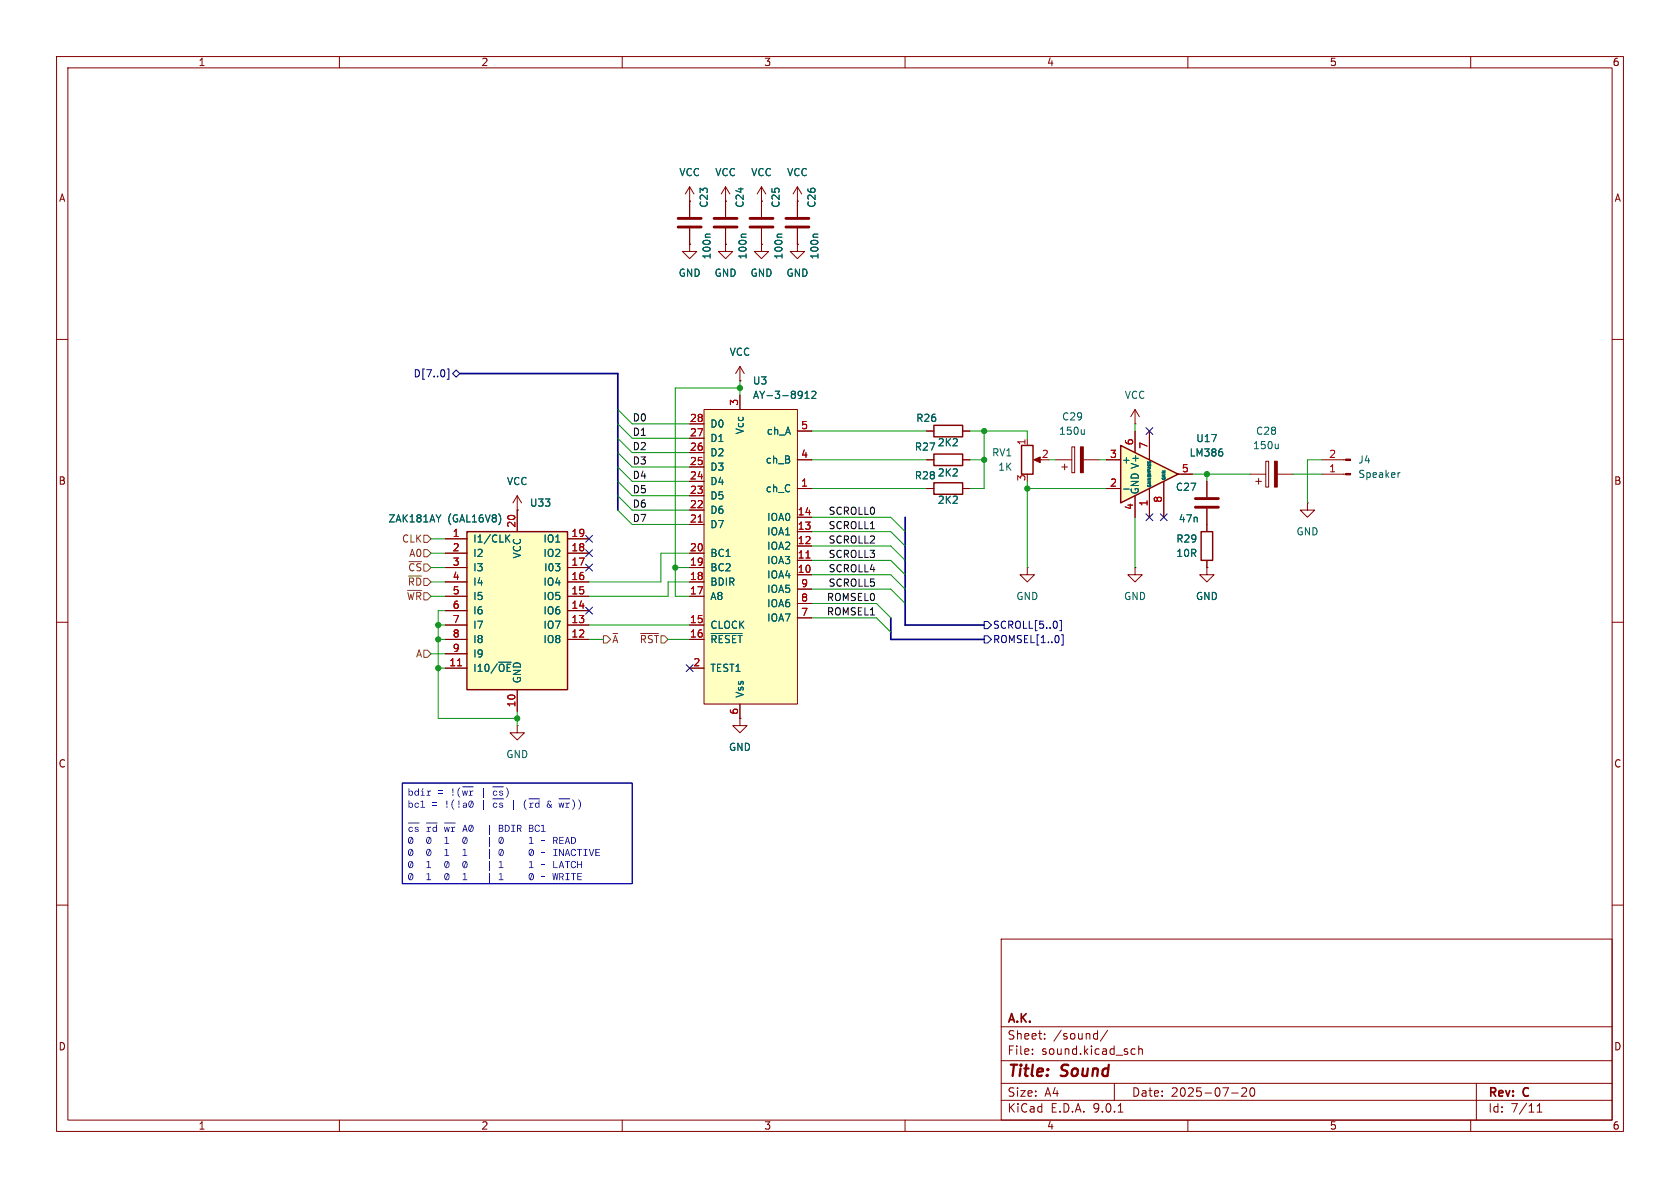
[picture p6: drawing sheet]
<svg xmlns="http://www.w3.org/2000/svg" width="297mm" height="210mm" viewBox="0 0 297 210" stroke-linecap="round" stroke-linejoin="round" font-family="sans-serif">
<g fill="none" stroke="#840000" stroke-width=".18">
<path d="M10 10h277v190h-277zM12 12h273v186h-273zM60 10v2M110 10v2M160 10v2M210 10v2M260 10v2M10 60h2M163.8 76.2h1.3M170.2 76.2h1.2M285 60h2M163.8 81.3h1.3"/>
<path d="M163.8 86.4h1.3M170.2 81.3h1.2M170.2 86.4h1.2M213.4 92.7v1.3M213.4 99.1v1.2M10 110h2M181.6 100.3v1.3h1.3l-1.3 1.3-1.3-1.3h1.3M181.6 100.3h.1M285 110h2M130.8 127v1.3h1.3l-1.3 1.2-1.3-1.2h1.3M130.8 127h.1M10 160h2"/>
<path d="M177 166h108v32h-108zM285 160h2M60 198v2M110 198v2M160 198v2M177 194.5h108M177 191.5h108M177 187.5h108M177 181.5h108M182.5 186.3v.1M182.5 185.5v.1M184.7 183.6v.1"/>
<path d="M184.7 182.8v.1M193.6 182.7l.4 .1M194 182.2v1.5M194 183.6l-.4 .1M195.8 182.1l-1.3 2M197 191.5v3M197.7 196.6h.8M200.1 186.3h.6M200.1 185.5h.6M201.3 185.5l.2-.1 .4 .1 .1 .9M201.3 184.9v1.5M210 198v2"/>
<path d="M217.7 193.2h1.2M219.5 192.4l.6-.1 .2 .1 .1 .3-.9 1.1h.9M221.1 192.4l.2-.1a.81 .81 0 0 1 .6 .6 .81 .81 0 0 1-.3 .8l-.1 .1a.81 .81 0 0 1-.4-1.4zM260 198v2M261 191.5v6.5M271.7 196.6h.9M271.7 195.5l.5-.4v1.5"/>
</g>
<path d="M165.1 75.2h5.1v2h-5.1zM165.1 80.3h5.1v2h-5.1zM165.1 85.3h5.1v2.1h-5.1zM212.3 94h2.1v5.1h-2.1z" fill="none" stroke="#840000" stroke-width=".25"/>
<path d="M198.1 78.7l10.2 5.1-10.2 5.1z" fill="#ffffc2"/>
<path d="M198.1 78.7l10.2 5.1-10.2 5.1z" fill="none" stroke="#840000" stroke-width=".25"/>
<g fill="none" stroke="#840000" stroke-width=".18">
<path d="M141 35.6v2.8M141 40.4v2.8M200.7 76.2v3.8M203.2 76.2v5.1M195.6 81.3h2.5M195.6 86.4h2.5M200.7 87.6v3.8M203.2 86.4v5M205.7 85.1v6.3M208.3 83.8h2.5M213.4 85.1v2.8M213.4 89.9v2.8"/>
<path d="M233.7 81.3h4.2M233.7 83.8h4.2M200.7 100.3v1.3h1.2l-1.2 1.3-1.3-1.3h1.3M200.7 100.3h.1M213.4 100.3v1.3h1.2l-1.2 1.3-1.3-1.3h1.3M213.4 100.3h.1"/>
</g>
<path d="M144.6 41.4h-.7l-.1 .2M216.1 80v.5M198.6 86.5h1M247.5 83.6l-.3 .1" fill="none" stroke="#006464" stroke-width=".18"/>
<path d="M138.9 38.6h4.1M138.9 40.1h4.1M211.3 88.1h4.1M211.3 89.7h4.1" fill="none" stroke="#840000" stroke-width=".51"/>
<g fill="#840000" stroke="#840000" stroke-width=".18">
<path d="M237.9 83.7h.9v.2h-.9z"/>
<path d="M237.9 81.2h.9v.2h-.9z"/>
</g>
<path d="M124.5 72.4h16.5v52.1h-16.5z" fill="#ffffc2"/>
<g fill="none" stroke="#840000" stroke-width=".18">
<path d="M121.9 35.6v2.8M128.3 35.6h.1M128.3 33v5.4M128.3 33l-.8 1.3M128.3 33l.7 1.3M141 35.6h.1M141 33l-.8 1.3M141 33l.7 1.3M141 33v2.6M121.9 40.4v2.8M128.3 43.2v1.3h1.2l-1.2 1.2-1.3-1.2h1.3M128.3 43.2h.1"/>
<path d="M128.3 40.4v2.8M121.9 74.9h2.6M121.9 77.5h2.6M124.5 72.4h16.5v52.1h-16.5zM130.8 69.9v2.5M141 76.2h2.5M181.6 77.5v1.2M189.5 79h.5v4.6h-.5zM200.7 74.9h.1M200.7 72.4l-.8 1.3M200.7 72.4l.7 1.3M200.7 72.4v2.5"/>
<path d="M91.4 90.2h.1M91.4 87.6l-.7 1.3M91.4 87.6l.8 1.3M91.4 87.6v2.6M121.9 80h2.6M121.9 82.6h2.6M121.9 85.1h2.6M121.9 87.6h2.6M121.9 90.2h2.6M121.9 92.7h2.6M121.9 97.8h2.6M141 81.3h2.5"/>
<path d="M141 86.4h2.5M141 91.4h2.5M141 94h2.5M141 96.5h2.5M141 99.1h2.5M183.1 81.3h1M186.7 81.3h2.8M187.7 82.6h1M188.2 82v1.1M191.5 81.3h2.8M221 83.8h2.8M222 85.1h1"/>
<path d="M222.5 84.6v1M223.8 81.5h.5v4.6h-.5zM225.8 83.8h2.8M231.1 88.9v1.3h1.3l-1.3 1.2-1.2-1.2h1.2M231.1 88.9h.1M121.9 100.3h2.6M121.9 102.9h2.6M121.9 105.4h2.6M121.9 110.5h2.6M121.9 113h2.6M121.9 118.1h2.6M141 101.6h2.5"/>
<path d="M141 104.1h2.5M141 106.7h2.5M141 109.2h2.5M130.8 124.5v2.5"/>
</g>
<path d="M123.4 92.3h.8M142.5 98.6h.7" fill="none" stroke="#a90000" stroke-width=".18"/>
<path d="M125.5 41.4h-.6l-.2 .2M131.9 41.4h-.7l-.1 .2M142.3 70.4h.7M142.3 69.5l.4-.3v1.2M143.5 69.3l.5-.1 .2 .3-.7 .9h.7M191.7 75.9v.9M191.7 76.7l-.2 .1M226 78.5v.8M226 79.2l-.2 .1M125.7 112h5.5" fill="none" stroke="#006464" stroke-width=".18"/>
<path d="M180.6 78.7h2v5.1h-2z" fill="none" stroke="#840000" stroke-width=".25"/>
<g fill="#840000" stroke="#840000" stroke-width=".18">
<path d="M182.8 81.3l1.1-.5v1z"/>
<path d="M225.3 81.5h.5v4.6h-.5z"/>
<path d="M191 79h.5v4.6h-.5z"/>
</g>
<path d="M119.9 38.6h4.1M126.2 38.6h4.1M119.9 40.1h4.1M126.2 40.1h4.1" fill="none" stroke="#840000" stroke-width=".51"/>
<path d="M82.5 94h17.8v27.9h-17.8z" fill="#ffffc2"/>
<path d="M82.5 94h17.8v27.9h-17.8z" fill="none" stroke="#840000" stroke-width=".25"/>
<g fill="none" stroke="#840000" stroke-width=".18">
<path d="M121.9 35.6h.1M121.9 33l-.7 1.3M121.9 33l.8 1.3M121.9 33v2.6M134.6 35.6h.1M134.6 33v5.4M134.6 33l-.7 1.3M134.6 33l.8 1.3M121.9 43.2v1.3h1.3l-1.3 1.2-1.3-1.2h1.3M121.9 43.2h.1M134.6 43.2v1.3h1.3l-1.3 1.2-1.3-1.2h1.3M134.6 43.2h.1"/>
<path d="M134.6 40.4v2.8M141 43.2v1.3h1.2l-1.2 1.2-1.3-1.2h1.3M141 43.2h.1M130.8 67.3h.1M130.8 64.8l-.8 1.2M130.8 64.8l.8 1.2M130.8 64.8v2.5M78.7 95.3h3.8M78.7 97.8h3.8M91.4 90.2v3.8M100.3 95.3h3.8M100.3 97.8h3.8"/>
<path d="M78.7 100.3h3.8M78.7 102.9h3.8M78.7 105.4h3.8M78.7 108h3.8M78.7 110.5h3.8M78.7 113h3.8M78.7 115.6h3.8M78.7 118.1h3.8M100.3 100.3h3.8M100.3 102.9h3.8M100.3 105.4h3.8M100.3 108h3.8"/>
<path d="M100.3 110.5h3.8M100.3 113h3.8M91.4 128.3v1.2h1.3l-1.3 1.3-1.2-1.3h1.2M91.4 128.3h.1M91.4 121.9v3.8"/>
</g>
<path d="M138.2 41.4h-.6l-.2 .2M77.9 91l-.4 .7M88.5 91.4v.8M89.6 95.1l.5 .7M90.1 94.6l-.7 .7" fill="none" stroke="#006464" stroke-width=".18"/>
<path d="M80.9 117.7h.7" fill="none" stroke="#a90000" stroke-width=".18"/>
<path d="M132.6 38.6h4.1M132.6 40.1h4.1" fill="none" stroke="#840000" stroke-width=".51"/>
<path d="M74.9 94.6h.7l.6 .7-.6 .6h-.7zM74.9 97.2h.7l.6 .6-.6 .6h-.7zM74.9 114.9h.7l.6 .7-.6 .6h-.7zM106.7 112.4h.6l.6 .6-.6 .7h-.6zM108.4 112h.8M113.2 112h3.2" fill="none" stroke="#725600" stroke-width=".18"/>
<g fill="none" stroke="#000084" stroke-width=".18">
<path d="M79.1 65.2h.3v1.8h-.3M80 66l.6-.6 .7 .6-.7 .7zM202.6 75.6l1.2 1.2M203.8 75.6l-1.2 1.2M103.5 99.7l1.2 1.2M103.5 97.2l1.2 1.2M103.5 94.6l1.2 1.3M104.7 97.2l-1.2 1.2M104.7 99.7l-1.2 1.2M104.7 94.6l-1.2 1.3M202.6 90.8l1.2 1.2M203.8 90.8l-1.2 1.2"/>
<path d="M205.1 90.8l1.2 1.2M206.3 90.8l-1.2 1.2M103.5 107.3l1.2 1.3M104.7 107.3l-1.2 1.3M121.3 117.5l1.2 1.2M122.5 117.5l-1.2 1.2M174 109.9h.6l.7 .6-.7 .6h-.6zM174 112.4h.6l.7 .6-.7 .7h-.6zM187.3 109.7h.3v1.8h-.3M187.6 112.2h.3v1.8h-.3"/>
</g>
<path d="M81.3 66h27.9v24.2M160 91.4v19.1h14M157.5 109.2v3.8h16.5" fill="none" stroke="#000084" stroke-width=".3"/>
<g fill="none" stroke="#009600" stroke-width=".18">
<path d="M109.2 72.4l2.6 2.5h10.1M109.2 77.5l2.6 2.5h10.1M109.2 74.9l2.6 2.6h10.1M130.8 68.6h-11.4v36.8h2.5M130.8 67.3v2.6M143.5 76.2h20.3M171.4 76.2h10.2v1.3M174 76.2v10.2h-2.6M200.7 74.9v1.3M76.2 97.8h2.5M76.2 95.3h2.5M109.2 90.2l2.6 2.5h10.1"/>
<path d="M109.2 87.6l2.6 2.6h10.1M109.2 82.6l2.6 2.5h10.1M109.2 85.1l2.6 2.5h10.1M109.2 80l2.6 2.6h10.1M121.9 97.8h-5.1v5.1h-12.7M143.5 81.3h20.3M143.5 86.4h20.3M143.5 91.4h14l2.5 2.6M143.5 99.1h14l2.5 2.5M143.5 96.5h14l2.5 2.6M143.5 94h14l2.5 2.5M171.4 81.3h2.6"/>
<path d="M181.6 86.4h14M181.6 85.1v15.2M185.4 81.3h1.3M194.3 81.3h1.3M200.7 91.4v8.9M210.8 83.8h10.2M213.4 83.8v1.3M228.6 83.8h5.1M233.7 81.3h-2.6v7.6M76.2 100.3h2.5M76.2 115.6h2.5M76.2 102.9h2.5"/>
<path d="M76.2 105.4h2.5M77.5 113h1.2M77.5 110.5h1.2M77.5 118.1h1.2M78.7 108h-1.2v19h13.9M104.1 113h2.6M104.1 110.5h17.8M118.1 113h3.8M119.4 100.3h2.5M121.9 102.9h-3.8v2.5h-14M143.5 109.2h11.4l2.6 2.6M143.5 104.1h14l2.5 2.6"/>
<path d="M143.5 106.7h11.4l2.6 2.5M143.5 101.6h14l2.5 2.5M91.4 125.7v2.6"/>
</g>
<path d="M71.1 138.4h40.7v17.8h-40.7z" fill="none" stroke="#0000c2" stroke-width=".18"/>
<g fill="#0000c2">
<path d="M72.2 139.4h.2v.5a.41 .41 0 0 1 .5 0 .41 .41 0 0 1 0 .6 .41 .41 0 0 1-.6 0l-.1 .2v-.5h.2a.27 .27 0 0 0 .4 .2 .27 .27 0 0 0 0-.4 .27 .27 0 0 0-.4 .1l-.2 .1z"/>
<path d="M73.4 139.8h.3l.2 .1v-.5h.2v1.3l-.2-.2a.38 .38 0 0 1-.4 .1 .38 .38 0 0 1-.2-.4h.1a.29 .29 0 0 0 .4 .2 .29 .29 0 0 0 .1-.4 .29 .29 0 0 0-.5 0v.2h-.1z"/>
<path d="M74.4 139.8h.4v.7h.3v.2h-.7v-.2h.3v-.6h-.3z"/>
<path d="M75.4 139.8h.3l.1 .1a.21 .21 0 0 1 .2-.1 .21 .21 0 0 1 .2 .1h-.3l-.1 .2v.4h.3v.2h-.7v-.2h.2v-.6h-.2z"/>
<path d="M80 139.4h.2l-.1 .8h-.1z"/>
<path d="M81.2 139.2h.2a1.28 1.28 0 0 0 0 1.8 1.03 1.03 0 0 1-.4-1.4z"/>
<circle cx="74.7" cy="139.5" r=".12"/>
</g>
<path d="M81.8 139.1h1.9" fill="none" stroke="#0000c2" stroke-width=".18"/>
<g fill="#0000c2">
<path d="M85.3 139.4h.2v1.7h-.2z"/>
<path d="M87.3 139.8h.4l.2 .3h-.1a.27 .27 0 0 0-.4-.1 .27 .27 0 0 0 0 .4 .27 .27 0 0 0 .4 0h.1a.44 .44 0 0 1-.7 .2 .44 .44 0 0 1 .1-.8z"/>
<path d="M88.3 139.9l.5-.1 .1 .2h-.1a.16 .16 0 0 0-.1-.2 .16 .16 0 0 0-.2 .1 .16 .16 0 0 0 0 .2 .32 .32 0 0 1 .4 .4 .32 .32 0 0 1-.5 .1l-.2-.2h.2a.19 .19 0 0 0 .2 .2 .19 .19 0 0 0 .1-.3l-.4-.2z"/>
</g>
<path d="M87.1 139.1h1.9" fill="none" stroke="#0000c2" stroke-width=".18"/>
<g fill="#0000c2">
<path d="M89.4 139.2a1.03 1.03 0 0 1 .4 1.4l-.2 .4h-.2a1.28 1.28 0 0 0 0-1.8z"/>
<path d="M72.2 141.5h.2v.5a.41 .41 0 0 1 .5 .1 .41 .41 0 0 1 0 .5 .41 .41 0 0 1-.6 .1l-.1 .1v-.5h.2a.27 .27 0 0 0 .4 .3 .27 .27 0 0 0 0-.5 .27 .27 0 0 0-.4 .2h-.2z"/>
<path d="M73.4 142l.4-.1 .3 .3h-.2a.27 .27 0 0 0-.4-.1 .27 .27 0 0 0 0 .4 .27 .27 0 0 0 .4 0h.2a.44 .44 0 0 1-.7 .2 .44 .44 0 0 1 0-.7z"/>
<path d="M74.3 141.7l.5-.2v1.2h.3v.1h-.8v-.1h.3v-1l-.3 .1z"/>
<path d="M80.2 141.3h.1a1.28 1.28 0 0 0 0 1.8 1.03 1.03 0 0 1-.4-1.3z"/>
<path d="M81.9 142l.3-.1 .3 .1 .1 .8h-.2v-.2l-.2 .2-.3-.1-.1-.2 .4 .2 .2-.3-.6 .1 .2-.2h.4l-.1-.3-.5 .2z"/>
<path d="M83 141.7a.61 .61 0 0 1 .8 .3 .61 .61 0 0 1-.4 .8l-.5-.2a.52 .52 0 0 0 .7-.2 .52 .52 0 0 0-.1-.6l-.4 .8h-.2l-.1-.4h.1l.1 .3 .4-.8h-.3l-.2 .5h-.1z"/>
<path d="M85.3 141.5h.2v1.8h-.2z"/>
<path d="M87.3 142l.4-.1 .2 .3h-.1a.27 .27 0 0 0-.4-.1 .27 .27 0 0 0 0 .4 .27 .27 0 0 0 .4 0h.1a.44 .44 0 0 1-.7 .2 .44 .44 0 0 1 .1-.7z"/>
<path d="M88.3 142l.5-.1 .1 .3h-.1a.16 .16 0 0 0-.1-.2 .16 .16 0 0 0-.2 0 .16 .16 0 0 0 0 .3 .32 .32 0 0 1 .4 .4 .32 .32 0 0 1-.5 .1l-.2-.3h.2a.19 .19 0 0 0 .2 .2 .19 .19 0 0 0 .1-.3l-.4-.1z"/>
</g>
<path d="M87.1 141.2h1.9" fill="none" stroke="#0000c2" stroke-width=".18"/>
<g fill="#0000c2">
<path d="M90.6 141.5h.2v1.8h-.2z"/>
<path d="M92.9 141.3h.2a1.28 1.28 0 0 0 0 1.8 1.03 1.03 0 0 1-.4-1.3z"/>
<path d="M93.6 141.9h.2l.1 .2a.21 .21 0 0 1 .2-.2 .21 .21 0 0 1 .2 .1l-.3 .1-.1 .1v.5h.3v.1h-.7v-.1h.3v-.6l-.2-.1z"/>
<path d="M94.7 142l.3-.1 .2 .1v-.5h.2v1.3l-.2-.2a.38 .38 0 0 1-.4 .2 .38 .38 0 0 1-.2-.5h.1a.29 .29 0 0 0 .4 .3 .29 .29 0 0 0 .1-.5 .29 .29 0 0 0-.4 0l-.1 .2h-.1z"/>
</g>
<path d="M93.5 141.2h1.9" fill="none" stroke="#0000c2" stroke-width=".18"/>
<g fill="#0000c2">
<path d="M96.9 141.6h.4l.1 .2h-.1a.21 .21 0 0 0-.4-.1 .21 .21 0 0 0 .1 .4l.3 .3 .1-.3h.2l-.2 .4 .2 .3-.3-.1-.2 .1h-.3l-.2-.4h.2l.2 .3 .3-.2-.3-.3-.2 .2h-.2l.1-.1a.32 .32 0 0 0 .1-.5z"/>
<path d="M98.7 141.9h.2l.1 .7 .2-.7h.1l.2 .7 .1-.7h.2l-.2 .9h-.2l-.1-.7-.2 .7h-.2z"/>
<path d="M100 141.9h.2l.1 .2a.21 .21 0 0 1 .2-.2 .21 .21 0 0 1 .2 .1l-.3 .1-.1 .1v.5h.3v.1h-.7v-.1h.3v-.6l-.2-.1z"/>
</g>
<path d="M98.8 141.2h1.9" fill="none" stroke="#0000c2" stroke-width=".18"/>
<g fill="#0000c2">
<path d="M101.1 141.3a1.03 1.03 0 0 1 .5 1.4l-.3 .4h-.2a1.28 1.28 0 0 0 0-1.8z"/>
<path d="M102.2 141.3a1.03 1.03 0 0 1 .4 1.4l-.2 .4h-.2a1.28 1.28 0 0 0 0-1.8z"/>
<path d="M72.4 146.2h.4l.2 .3h-.1a.27 .27 0 0 0-.5-.1 .27 .27 0 0 0 0 .4 .27 .27 0 0 0 .5 0h.1a.44 .44 0 0 1-.7 .2 .44 .44 0 0 1 .1-.8z"/>
<path d="M73.4 146.3l.4-.1 .2 .2h-.1a.16 .16 0 0 0-.1-.2 .16 .16 0 0 0-.3 .1 .16 .16 0 0 0 .1 .2 .32 .32 0 0 1 .4 .4 .32 .32 0 0 1-.5 .1l-.2-.2h.1a.19 .19 0 0 0 .3 .2 .19 .19 0 0 0 .1-.3l-.4-.2z"/>
</g>
<path d="M72.2 145.5h1.9" fill="none" stroke="#0000c2" stroke-width=".18"/>
<g fill="#0000c2">
<path d="M75.4 146.2h.3l.1 .1a.21 .21 0 0 1 .2-.1 .21 .21 0 0 1 .2 .1h-.3l-.1 .2v.4h.3v.2h-.7v-.2h.2v-.6h-.2z"/>
<path d="M76.6 146.2h.3l.2 .1v-.5h.2v1.3l-.2-.2a.38 .38 0 0 1-.4 .1 .38 .38 0 0 1-.2-.4h.1a.29 .29 0 0 0 .4 .2 .29 .29 0 0 0 .1-.4 .29 .29 0 0 0-.5 0v.2h-.1z"/>
</g>
<path d="M75.4 145.5h1.9" fill="none" stroke="#0000c2" stroke-width=".18"/>
<g fill="#0000c2">
<path d="M78.5 146.2h.1l.2 .6 .1-.6h.2l.1 .6 .2-.6h.1l-.2 .9h-.1l-.2-.7-.2 .7h-.1z"/>
<path d="M79.7 146.2h.3l.1 .1a.21 .21 0 0 1 .2-.1 .21 .21 0 0 1 .2 .1h-.3l-.1 .2v.4h.2v.2h-.6v-.2h.2v-.6h-.2z"/>
</g>
<path d="M78.6 145.5h1.9" fill="none" stroke="#0000c2" stroke-width=".18"/>
<g fill="#0000c2">
<path d="M82.1 145.8h.2l.4 1.3h-.2l-.1-.4h-.4l-.1 .4h-.2l.2-.5h.5l-.2-.6-.2 .6h-.1z"/>
<path d="M83 145.9a.61 .61 0 0 1 .8 .4 .61 .61 0 0 1-.4 .8l-.5-.2a.52 .52 0 0 0 .7-.2 .52 .52 0 0 0-.1-.6l-.4 .8h-.2l-.1-.5h.1l.1 .4 .4-.8h-.3l-.2 .4h-.1z"/>
<path d="M86.4 145.8h.1v1.7h-.1z"/>
<path d="M88.2 145.8l.7 .1 .1 .3-.2 .2a.34 .34 0 0 1 .2 .4 .34 .34 0 0 1-.4 .3h-.4v-.2h.4a.22 .22 0 0 0 .3-.2 .22 .22 0 0 0-.3-.2h-.3v.4h-.1v-.6h.5l.1-.2-.1-.1-.4-.1v.4h-.1z"/>
<path d="M89.2 145.8a.67 .67 0 0 1 .8 .3 .67 .67 0 0 1-.1 .8l-.7 .2v-.2a.51 .51 0 0 0 .7-.4 .51 .51 0 0 0-.5-.6v1h-.2z"/>
<path d="M90.4 145.8h.7v.1h-.3v1h.3v.2h-.7v-.2h.2v-1h-.2z"/>
<path d="M91.4 145.8h.6l.2 .2v.3l-.2 .2 .2 .6h-.2l-.2-.6h-.2v.6h-.2v-.7h.4a.23 .23 0 0 0 .3-.2 .23 .23 0 0 0-.3-.3h-.2v.5h-.2z"/>
<path d="M93.5 145.8l.7 .1 .1 .3-.2 .2a.34 .34 0 0 1 .2 .4 .34 .34 0 0 1-.4 .3h-.4v-.2h.4a.22 .22 0 0 0 .3-.2 .22 .22 0 0 0-.3-.2h-.2v.4h-.2v-.6h.5l.2-.2-.2-.1-.3-.1v.4h-.2z"/>
<path d="M94.7 145.9l.5-.1 .2 .4h-.1l-.1-.2a.48 .48 0 0 0-.6 .4 .48 .48 0 0 0 .4 .5l.4-.2a.51 .51 0 0 1-.6 .3 .51 .51 0 0 1-.3-.7z"/>
<path d="M95.7 145.9l.4-.1v1.1h.4v.2h-.9v-.2h.4v-.9h-.3z"/>
<path d="M72.3 148.1a.61 .61 0 0 1 .8 .3 .61 .61 0 0 1-.4 .8l-.4-.2a.52 .52 0 0 0 .6-.2 .52 .52 0 0 0-.1-.6l-.3 .8h-.2l-.2-.4h.2l.1 .3 .3-.8h-.3l-.1 .5h-.2z"/>
<path d="M75.5 148.1a.61 .61 0 0 1 .8 .3 .61 .61 0 0 1-.4 .8l-.4-.2a.52 .52 0 0 0 .6-.2 .52 .52 0 0 0-.1-.6l-.3 .8h-.2l-.2-.4h.2l.1 .3 .3-.8h-.3l-.1 .5h-.2z"/>
<path d="M78.6 148.1l.5-.2v1.2h.3v.1h-.8v-.1h.3v-1l-.3 .1z"/>
<path d="M81.9 148.1a.61 .61 0 0 1 .8 .3 .61 .61 0 0 1-.4 .8l-.4-.2a.52 .52 0 0 0 .6-.2 .52 .52 0 0 0-.1-.6l-.3 .8h-.2l-.2-.4h.2l.1 .3 .3-.8h-.3l-.1 .5h-.2z"/>
<path d="M86.4 147.9h.1v1.8h-.1z"/>
<path d="M88.3 148.1a.61 .61 0 0 1 .8 .3 .61 .61 0 0 1-.4 .8l-.4-.2a.52 .52 0 0 0 .6-.2 .52 .52 0 0 0-.1-.6l-.3 .8h-.2l-.2-.4h.2l.1 .3 .3-.8h-.3l-.1 .5h-.2z"/>
<path d="M93.5 148.1l.5-.2v1.2h.3v.1h-.8v-.1h.3v-1l-.3 .1z"/>
<path d="M97.8 147.9l.6 .1 .2 .1v.4l-.3 .2 .3 .5h-.2l-.2-.5h-.3v.5h-.1v-.7h.4a.23 .23 0 0 0 .2-.2 .23 .23 0 0 0-.2-.2h-.3v.4h-.1z"/>
<path d="M98.9 147.9h.7v.2h-.6v.4h.6v.1h-.6v.5h.6v.1h-.7z"/>
<path d="M100.2 147.9h.2l.4 1.3h-.2l-.1-.3h-.4l-.1 .3h-.2l.2-.4h.5l-.2-.6-.2 .6h-.1z"/>
<path d="M101 147.9a.67 .67 0 0 1 .8 .3 .67 .67 0 0 1-.2 .9l-.6 .1v-.1a.51 .51 0 0 0 .7-.4 .51 .51 0 0 0-.6-.6v1h-.1z"/>
<path d="M72.3 150.2a.61 .61 0 0 1 .8 .3 .61 .61 0 0 1-.4 .8l-.4-.1a.52 .52 0 0 0 .6-.2 .52 .52 0 0 0-.1-.7l-.3 .9h-.2l-.2-.5h.2l.1 .4 .3-.9-.3 .1-.1 .4h-.2z"/>
<path d="M75.5 150.2a.61 .61 0 0 1 .8 .3 .61 .61 0 0 1-.4 .8l-.4-.1a.52 .52 0 0 0 .6-.2 .52 .52 0 0 0-.1-.7l-.3 .9h-.2l-.2-.5h.2l.1 .4 .3-.9-.3 .1-.1 .4h-.2z"/>
<path d="M78.6 150.2l.5-.1v1.1h.3v.1h-.8v-.1h.3v-.9h-.3z"/>
<path d="M81.8 150.2l.5-.1v1.1h.3v.1h-.8v-.1h.3v-.9h-.3z"/>
<path d="M86.4 150h.1v1.8h-.1z"/>
<path d="M88.3 150.2a.61 .61 0 0 1 .8 .3 .61 .61 0 0 1-.4 .8l-.4-.1a.52 .52 0 0 0 .6-.2 .52 .52 0 0 0-.1-.7l-.3 .9h-.2l-.2-.5h.2l.1 .4 .3-.9-.3 .1-.1 .4h-.2z"/>
<path d="M93.6 150.2a.61 .61 0 0 1 .8 .3 .61 .61 0 0 1-.4 .8l-.4-.1a.52 .52 0 0 0 .6-.2 .52 .52 0 0 0-.1-.7l-.3 .9h-.2l-.2-.5h.2l.1 .4 .3-.9-.2 .1-.2 .4h-.2z"/>
<path d="M97.8 150.1h.7v.1h-.2v1h.2v.1h-.7v-.1h.3v-1h-.3z"/>
<path d="M98.8 150.1h.2l.5 1v-1h.2v1.2h-.2l-.5-1v1h-.2z"/>
<path d="M100.2 150.1h.2l.4 1.2h-.2l-.1-.3h-.4l-.1 .3h-.2l.2-.4h.5l-.2-.6-.2 .6h-.1z"/>
<path d="M101.1 150.2l.5-.1 .2 .3h-.1l-.1-.1a.48 .48 0 0 0-.6 .3 .48 .48 0 0 0 .4 .6l.4-.2a.51 .51 0 0 1-.6 .3 .51 .51 0 0 1-.3-.7z"/>
<path d="M102 150.1h.9v.1h-.4v1.1h-.1v-1.1h-.4z"/>
<path d="M103.2 150.1h.7v.1h-.3v1h.3v.1h-.7v-.1h.2v-1h-.2z"/>
<path d="M104.1 150.1h.2l.3 1 .3-1h.2l-.4 1.2h-.2z"/>
<path d="M105.3 150.1h.7v.1h-.6v.4h.6v.2h-.6v.4h.6v.1h-.7z"/>
<path d="M72.3 152.3a.61 .61 0 0 1 .8 .4 .61 .61 0 0 1-.4 .8l-.4-.2a.52 .52 0 0 0 .6-.2 .52 .52 0 0 0-.1-.6l-.3 .8h-.2l-.2-.5h.2l.1 .4 .3-.8h-.3l-.1 .4h-.2z"/>
<path d="M75.4 152.3l.5-.1v1.1h.3v.2h-.8v-.2h.3v-.9h-.3z"/>
<path d="M78.7 152.3a.61 .61 0 0 1 .8 .4 .61 .61 0 0 1-.4 .8l-.4-.2a.52 .52 0 0 0 .6-.2 .52 .52 0 0 0-.1-.6l-.3 .8h-.2l-.2-.5h.2l.1 .4 .3-.8h-.3l-.1 .4h-.2z"/>
<path d="M81.9 152.3a.61 .61 0 0 1 .8 .4 .61 .61 0 0 1-.4 .8l-.4-.2a.52 .52 0 0 0 .6-.2 .52 .52 0 0 0-.1-.6l-.3 .8h-.2l-.2-.5h.2l.1 .4 .3-.8h-.3l-.1 .4h-.2z"/>
<path d="M86.4 152.2h.1v1.7h-.1z"/>
<path d="M88.2 152.3l.5-.1v1.1h.3v.2h-.8v-.2h.3v-.9h-.3z"/>
<path d="M93.5 152.3l.5-.1v1.1h.3v.2h-.8v-.2h.3v-.9h-.3z"/>
<path d="M97.8 152.2h.2v1.1h.6v.2h-.8z"/>
<path d="M99.2 152.2h.1l.4 1.3h-.1l-.1-.4h-.5l-.1 .4h-.1l.1-.5h.5l-.1-.6-.2 .6h-.2z"/>
<path d="M99.9 152.2h.8v.1h-.3v1.2h-.2v-1.2h-.3z"/>
<path d="M101.1 152.3l.5-.1 .2 .4h-.1l-.1-.2a.48 .48 0 0 0-.6 .4 .48 .48 0 0 0 .4 .5l.4-.2a.51 .51 0 0 1-.6 .3 .51 .51 0 0 1-.3-.7z"/>
<path d="M102 152.2h.1v.5h.7v-.5h.1v1.3h-.1v-.6h-.7v.6h-.1z"/>
<path d="M72.3 154.5a.61 .61 0 0 1 .8 .3 .61 .61 0 0 1-.4 .8l-.4-.2a.52 .52 0 0 0 .6-.2 .52 .52 0 0 0-.1-.6l-.3 .8h-.2l-.2-.4h.2l.1 .3 .3-.8h-.3l-.1 .5h-.2z"/>
<path d="M75.4 154.5l.5-.2v1.2h.3v.1h-.8v-.1h.3v-1l-.3 .1z"/>
<path d="M78.7 154.5a.61 .61 0 0 1 .8 .3 .61 .61 0 0 1-.4 .8l-.4-.2a.52 .52 0 0 0 .6-.2 .52 .52 0 0 0-.1-.6l-.3 .8h-.2l-.2-.4h.2l.1 .3 .3-.8h-.3l-.1 .5h-.2z"/>
<path d="M81.8 154.5l.5-.2v1.2h.3v.1h-.8v-.1h.3v-1l-.3 .1z"/>
<path d="M86.4 154.3h.1v1.8h-.1z"/>
<path d="M88.2 154.5l.5-.2v1.2h.3v.1h-.8v-.1h.3v-1l-.3 .1z"/>
<path d="M93.6 154.5a.61 .61 0 0 1 .8 .3 .61 .61 0 0 1-.4 .8l-.4-.2a.52 .52 0 0 0 .6-.2 .52 .52 0 0 0-.1-.6l-.3 .8h-.2l-.2-.4h.2l.1 .3 .3-.8h-.2l-.2 .5h-.2z"/>
<path d="M97.7 154.3h.1l.1 1 .2-1h.2l.1 1 .2-1h.1l-.2 1.3h-.1l-.2-1-.2 1h-.2z"/>
<path d="M98.9 154.3l.5 .1 .2 .1v.4l-.2 .2 .3 .5h-.2l-.2-.5h-.3v.5h-.1v-.7h.3a.23 .23 0 0 0 .3-.2 .23 .23 0 0 0-.3-.2h-.2v.4h-.1z"/>
<path d="M100 154.3h.7v.2h-.3v1h.3v.1h-.7v-.1h.2v-1h-.2z"/>
<path d="M101 154.3h.8v.2h-.3v1.1h-.2v-1.1h-.3z"/>
<path d="M102.1 154.3h.7v.2h-.6v.4h.6v.1h-.6v.5h.6v.1h-.7z"/>
</g>
<g fill="none" stroke="#006464" stroke-width=".18">
<path d="M125.5 41.4h-.6l-.2 .2M131.9 41.4h-.7l-.1 .2M138.2 41.4h-.6l-.2 .2M144.6 41.4h-.7l-.1 .2M142.3 70.4h.7M142.3 69.5l.4-.3v1.2M143.5 69.3l.5-.1 .2 .3-.7 .9h.7M216.1 80v.5M77.9 91l-.4 .7M88.5 91.4v.8M89.6 95.1l.5 .7M90.1 94.6l-.7 .7"/>
<path d="M198.6 86.5h1M125.7 112h5.5"/>
</g>
<g fill="none" stroke="#840000" stroke-width=".18">
<path d="M121.9 35.6h.1M121.9 35.6v2.8M128.3 35.6h.1M128.3 35.6v2.8M134.6 35.6h.1M134.6 35.6v2.8M141 35.6h.1M141 35.6v2.8M121.9 43.2h.1M121.9 40.4v2.8M128.3 43.2h.1M128.3 40.4v2.8"/>
<path d="M134.6 43.2h.1M134.6 40.4v2.8M141 43.2h.1M141 40.4v2.8M121.9 74.9h2.6M121.9 77.5h2.6M130.8 67.3h.1M130.8 69.9v2.5M141 76.2h2.5M163.8 76.2h1.3M170.2 76.2h1.2M200.7 76.2v3.8"/>
<path d="M203.2 76.2v5.1M78.7 95.3h3.8M78.7 97.8h3.8M91.4 90.2h.1M91.4 90.2v3.8M100.3 95.3h3.8M100.3 97.8h3.8M121.9 97.8h2.6M121.9 80h2.6M121.9 82.6h2.6M121.9 85.1h2.6M121.9 87.6h2.6"/>
<path d="M121.9 90.2h2.6M121.9 92.7h2.6M141 81.3h2.5M141 86.4h2.5M141 91.4h2.5M141 94h2.5M141 96.5h2.5M141 99.1h2.5M163.8 81.3h1.3M163.8 86.4h1.3M170.2 81.3h1.2M170.2 86.4h1.2"/>
<path d="M195.6 81.3h2.5M195.6 86.4h2.5M200.7 87.6v3.8M203.2 86.4v5M205.7 85.1v6.3M208.3 83.8h2.5M213.4 85.1v2.8M213.4 89.9v4.1M213.4 99.1v1.2M78.7 100.3h3.8M78.7 102.9h3.8M78.7 105.4h3.8"/>
<path d="M78.7 108h3.8M78.7 110.5h3.8M78.7 113h3.8M78.7 115.6h3.8M78.7 118.1h3.8M100.3 100.3h3.8M100.3 102.9h3.8M100.3 105.4h3.8M100.3 108h3.8M100.3 110.5h3.8M100.3 113h3.8M121.9 100.3h2.6"/>
<path d="M121.9 102.9h2.6M121.9 105.4h2.6M121.9 110.5h2.6M121.9 113h2.6M121.9 118.1h2.6M141 101.6h2.5M141 104.1h2.5M141 106.7h2.5M141 109.2h2.5M213.4 100.3h.1M91.4 121.9v3.8M130.8 127h.1"/>
<path d="M130.8 124.5v2.5"/>
</g>
<path d="M123.4 92.3h.8M142.5 98.6h.7M80.9 117.7h.7" fill="none" stroke="#a90000" stroke-width=".18"/>
<g fill="#009600" stroke="#009600" stroke-width=".18">
<circle cx="77.5" cy="118.1" r=".46"/>
<circle cx="77.5" cy="113" r=".46"/>
<circle cx="91.4" cy="127" r=".46"/>
<circle cx="77.5" cy="110.5" r=".46"/>
<circle cx="181.6" cy="86.4" r=".46"/>
<circle cx="174" cy="81.3" r=".46"/>
<circle cx="213.4" cy="83.8" r=".46"/>
<circle cx="174" cy="76.2" r=".46"/>
<circle cx="119.4" cy="100.3" r=".46"/>
<circle cx="130.8" cy="68.6" r=".46"/>
</g>
<g font-size="2.8" fill="#840000">
<text x="178" y="190.9">Title:</text>
<text x="187.7" y="190.9">Sound</text>
</g>
<g font-size="2.1" fill="#840000">
<text x="178" y="184">Sheet:</text>
<text x="178" y="181.2">A.K.</text>
<text x="186.2" y="184">/sound/</text>
<text x="178" y="186.7">File:</text>
<text x="184.1" y="186.7">sound.kicad_sch</text>
<text x="178" y="196.9">KiCad</text>
<text x="178" y="194.1">Size:</text>
<text x="184.7" y="194.1">A4</text>
<text x="185.7" y="196.9">E.D.A.</text>
<text x="193.3" y="196.9">9.0.1</text>
<text x="200" y="194.1">Date:</text>
<text x="207" y="194.1">2025-07-20</text>
<text x="263" y="194.3">Rev:</text>
<text x="263" y="196.9">Id:</text>
<text x="267.1" y="196.9">7/11</text>
<text x="269.4" y="194.3">C</text>
</g>
<g font-size="1.8" fill="#840000">
<text x="35" y="11.9">1</text>
<text x="85" y="11.9">2</text>
<text x="135" y="11.9">3</text>
<text x="185" y="11.9">4</text>
<text x="235" y="11.9">5</text>
<text x="285" y="11.9">6</text>
<text x="10.3" y="35.9">A</text>
<text x="285.3" y="35.9">A</text>
<text x="10.3" y="85.9">B</text>
<text x="285.3" y="85.9">B</text>
<text x="10.3" y="135.9">C</text>
<text x="285.3" y="135.9">C</text>
<text x="10.3" y="185.9">D</text>
<text x="285.3" y="185.9">D</text>
<text x="35" y="199.9">1</text>
<text x="85" y="199.9">2</text>
<text x="135" y="199.9">3</text>
<text x="185" y="199.9">4</text>
<text x="235" y="199.9">5</text>
<text x="285" y="199.9">6</text>
</g>
<g font-size="1.8" fill="#006464">
<text x="120" y="31.3">VCC</text>
<text x="126.4" y="31.3">VCC</text>
<text x="132.7" y="31.3">VCC</text>
<text x="139.1" y="31.3">VCC</text>
<text x="125.3" y="36.8" transform="rotate(-90 125.3 36.8)">C23</text>
<text x="131.7" y="36.8" transform="rotate(-90 131.7 36.8)">C24</text>
<text x="138" y="36.8" transform="rotate(-90 138 36.8)">C25</text>
<text x="144.4" y="36.8" transform="rotate(-90 144.4 36.8)">C26</text>
<text x="125.8" y="46" transform="rotate(-90 125.8 46)">100n</text>
<text x="132.2" y="46" transform="rotate(-90 132.2 46)">100n</text>
<text x="138.5" y="46" transform="rotate(-90 138.5 46)">100n</text>
<text x="144.9" y="46" transform="rotate(-90 144.9 46)">100n</text>
<text x="119.9" y="49.1">GND</text>
<text x="126.2" y="49.1">GND</text>
<text x="132.6" y="49.1">GND</text>
<text x="138.9" y="49.1">GND</text>
<text x="128.9" y="63.1">VCC</text>
<text x="133" y="70.7">AY-3-8912</text>
<text x="133" y="68.2">U3</text>
<text x="198.7" y="70.7">VCC</text>
<text x="125.5" y="75.8">D0</text>
<text x="131.7" y="76.9" transform="rotate(-90 131.7 76.9)">Vcc</text>
<text x="135.5" y="77.1">ch_A</text>
<text x="161.9" y="74.8">R26</text>
<text x="187.1" y="77.1">150u</text>
<text x="187.7" y="74.5">C29</text>
<text x="222" y="77.1">C28</text>
<text x="125.5" y="78.3">D1</text>
<text x="125.5" y="80.9">D2</text>
<text x="125.5" y="83.4">D3</text>
<text x="135.3" y="82.1">ch_B</text>
<text x="161.6" y="79.9">R27</text>
<text x="165.7" y="79.1">2K2</text>
<text x="175.3" y="80.9">RV1</text>
<text x="176.4" y="83.4">1K</text>
<text x="198.2" y="82.1">+</text>
<text x="210.2" y="80.9">LM386</text>
<text x="211.4" y="78.4">U17</text>
<text x="221.4" y="79.6">150u</text>
<text x="240" y="82.1">J4</text>
<text x="89.5" y="86">VCC</text>
<text x="93.6" y="89.8">U33</text>
<text x="125.5" y="86">D4</text>
<text x="125.5" y="88.5">D5</text>
<text x="135.3" y="87.2">ch_C</text>
<text x="161.6" y="84.9">R28</text>
<text x="165.7" y="84.4">2K2</text>
<text x="165.7" y="89.3">2K2</text>
<text x="201.5" y="87.5" transform="rotate(-90 201.5 87.5)">GND V+</text>
<text x="207.8" y="87">C27</text>
<text x="240" y="84.7">Speaker</text>
<text x="68.6" y="92.6">ZAK181AY</text>
<text x="79.1" y="92.6">(GAL16V8)</text>
<text x="125.5" y="91">D6</text>
<text x="125.5" y="93.6">D7</text>
<text x="135.5" y="92.3">IOA0</text>
<text x="135.5" y="94.8">IOA1</text>
<text x="208.3" y="92.6">47n</text>
<text x="229.1" y="94.8">GND</text>
<text x="83.6" y="96.1">I1/CLK</text>
<text x="83.6" y="98.7">I2</text>
<text x="83.6" y="101.2">I3</text>
<text x="92.3" y="98.8" transform="rotate(-90 92.3 98.8)">VCC</text>
<text x="96" y="96.1">IO1</text>
<text x="96" y="98.7">IO2</text>
<text x="96.1" y="101.2">I03</text>
<text x="125.5" y="98.7">BC1</text>
<text x="125.5" y="101.2">BC2</text>
<text x="135.5" y="97.4">IOA2</text>
<text x="135.5" y="99.9">IOA3</text>
<text x="207.9" y="96.1">R29</text>
<text x="207.9" y="98.7">10R</text>
<text x="83.6" y="103.7">I4</text>
<text x="83.6" y="106.3">I5</text>
<text x="96" y="103.7">IO4</text>
<text x="96" y="106.3">IO5</text>
<text x="125.5" y="103.7">BDIR</text>
<text x="125.5" y="106.3">A8</text>
<text x="135.5" y="102.5">IOA4</text>
<text x="135.5" y="105">IOA5</text>
<text x="135.5" y="107.5">IOA6</text>
<text x="179.6" y="106.3">GND</text>
<text x="198.6" y="106.3">GND</text>
<text x="211.3" y="106.3">GND</text>
<text x="83.6" y="108.8">I6</text>
<text x="83.6" y="111.4">I7</text>
<text x="83.6" y="113.9">I8</text>
<text x="96" y="108.8">IO6</text>
<text x="96" y="111.4">IO7</text>
<text x="96" y="113.9">IO8</text>
<text x="125.5" y="111.4">CLOCK</text>
<text x="125.5" y="113.9">~{RESET}</text>
<text x="135.5" y="110.1">IOA7</text>
<text x="83.6" y="116.4">I9</text>
<text x="83.6" y="119">I10/~{OE}</text>
<text x="125.5" y="119">TEST1</text>
<text x="92.3" y="120.9" transform="rotate(-90 92.3 120.9)">GND</text>
<text x="131.7" y="123.4" transform="rotate(-90 131.7 123.4)">Vss</text>
<text x="89.4" y="134.2">GND</text>
<text x="128.8" y="132.9">GND</text>
</g>
<g font-size="1.8" fill="#000084">
<text x="73" y="66.9">D[7..0]</text>
<text x="175.5" y="111.4">SCROLL[5..0]</text>
<text x="175.5" y="113.9">ROMSEL[1..0]</text>
</g>
<g font-size="1.8" fill="#a90000">
<text x="130.6" y="71.8" transform="rotate(-90 130.6 71.8)">3</text>
<text x="121.9" y="74.7">28</text>
<text x="121.9" y="77.2">27</text>
<text x="141.5" y="75.9">5</text>
<text x="121.9" y="79.8">26</text>
<text x="121.9" y="82.3">25</text>
<text x="141.5" y="81">4</text>
<text x="181.4" y="78.8" transform="rotate(-90 181.4 78.8)">1</text>
<text x="184.1" y="81">2</text>
<text x="196.1" y="81">3</text>
<text x="200.4" y="78.8" transform="rotate(-90 200.4 78.8)">6</text>
<text x="202.9" y="79.4" transform="rotate(-90 202.9 79.4)">7</text>
<text x="208.8" y="83.6">5</text>
<text x="234.9" y="83.6">1</text>
<text x="234.9" y="81">2</text>
<text x="121.9" y="84.8">24</text>
<text x="121.9" y="87.4">23</text>
<text x="121.9" y="89.9">22</text>
<text x="141.5" y="86.1">1</text>
<text x="181.4" y="85.2" transform="rotate(-90 181.4 85.2)">3</text>
<text x="196.1" y="86.1">2</text>
<text x="202.9" y="89.6" transform="rotate(-90 202.9 89.6)">1</text>
<text x="205.5" y="89" transform="rotate(-90 205.5 89)">8</text>
<text x="79.9" y="95">1</text>
<text x="91.2" y="93.4" transform="rotate(-90 91.2 93.4)">20</text>
<text x="100.9" y="95">19</text>
<text x="121.9" y="92.5">21</text>
<text x="140.9" y="91.2">14</text>
<text x="140.9" y="93.7">13</text>
<text x="200.4" y="90.2" transform="rotate(-90 200.4 90.2)">4</text>
<text x="79.9" y="97.5">2</text>
<text x="79.9" y="100.1">3</text>
<text x="100.9" y="97.5">18</text>
<text x="100.9" y="100.1">17</text>
<text x="121.9" y="97.5">20</text>
<text x="121.9" y="100.1">19</text>
<text x="140.9" y="96.3">12</text>
<text x="140.9" y="98.8">11</text>
<text x="140.9" y="101.3">10</text>
<text x="79.9" y="102.6">4</text>
<text x="79.9" y="105.2">5</text>
<text x="79.9" y="107.7">6</text>
<text x="100.9" y="102.6">16</text>
<text x="100.9" y="105.2">15</text>
<text x="100.9" y="107.7">14</text>
<text x="121.9" y="102.6">18</text>
<text x="121.9" y="105.2">17</text>
<text x="141.5" y="103.9">9</text>
<text x="141.5" y="106.4">8</text>
<text x="79.9" y="110.2">7</text>
<text x="79.9" y="112.8">8</text>
<text x="100.9" y="110.2">13</text>
<text x="100.9" y="112.8">12</text>
<text x="121.9" y="110.2">15</text>
<text x="121.9" y="112.8">16</text>
<text x="141.5" y="109">7</text>
<text x="79.3" y="117.9">11</text>
<text x="79.9" y="115.3">9</text>
<text x="122.5" y="117.9">2</text>
<text x="91.2" y="125.1" transform="rotate(-90 91.2 125.1)">10</text>
<text x="130.6" y="126.4" transform="rotate(-90 130.6 126.4)">6</text>
</g>
<g font-size="1.8" fill="#0f0f0f">
<text x="111.8" y="77.1">D1</text>
<text x="111.8" y="74.6">D0</text>
<text x="111.8" y="79.7">D2</text>
<text x="111.8" y="82.2">D3</text>
<text x="111.8" y="89.8">D6</text>
<text x="111.8" y="87.3">D5</text>
<text x="111.8" y="84.7">D4</text>
<text x="111.8" y="92.4">D7</text>
<text x="146.4" y="93.6">SCROLL1</text>
<text x="146.4" y="91.1">SCROLL0</text>
<text x="146.4" y="98.7">SCROLL3</text>
<text x="146.4" y="96.2">SCROLL2</text>
<text x="146.4" y="101.3">SCROLL4</text>
<text x="146.1" y="106.3">ROMSEL0</text>
<text x="146.4" y="103.8">SCROLL5</text>
<text x="146.1" y="108.9">ROMSEL1</text>
</g>
<g font-size="1.8" fill="#725600">
<text x="71" y="96.1">CLK</text>
<text x="72.1" y="101.2">~{CS}</text>
<text x="72.2" y="98.7">A0</text>
<text x="71.8" y="106.3">~{WR}</text>
<text x="72" y="103.7">~{RD}</text>
<text x="108.1" y="113.9">~{A}</text>
<text x="113" y="113.9">~{RST}</text>
<text x="73.4" y="116.4">A</text>
</g>
<g font-size="1.8" fill="#0000c2">
<text x="76.3" y="143.8">= !(!a0</text>
<text x="77.4" y="141.6">= !(~{wr}|</text>
<text x="93.4" y="150.2">1 -</text>
<text x="93.4" y="154.4">1 -</text>
</g>
<g font-size=".7" fill="#006464">
<text x="203.7" y="86.2" transform="rotate(-90 203.7 86.2)">GAINBYPASS</text>
<text x="206.2" y="85" transform="rotate(-90 206.2 85)">GAIN</text>
</g>
</svg>
